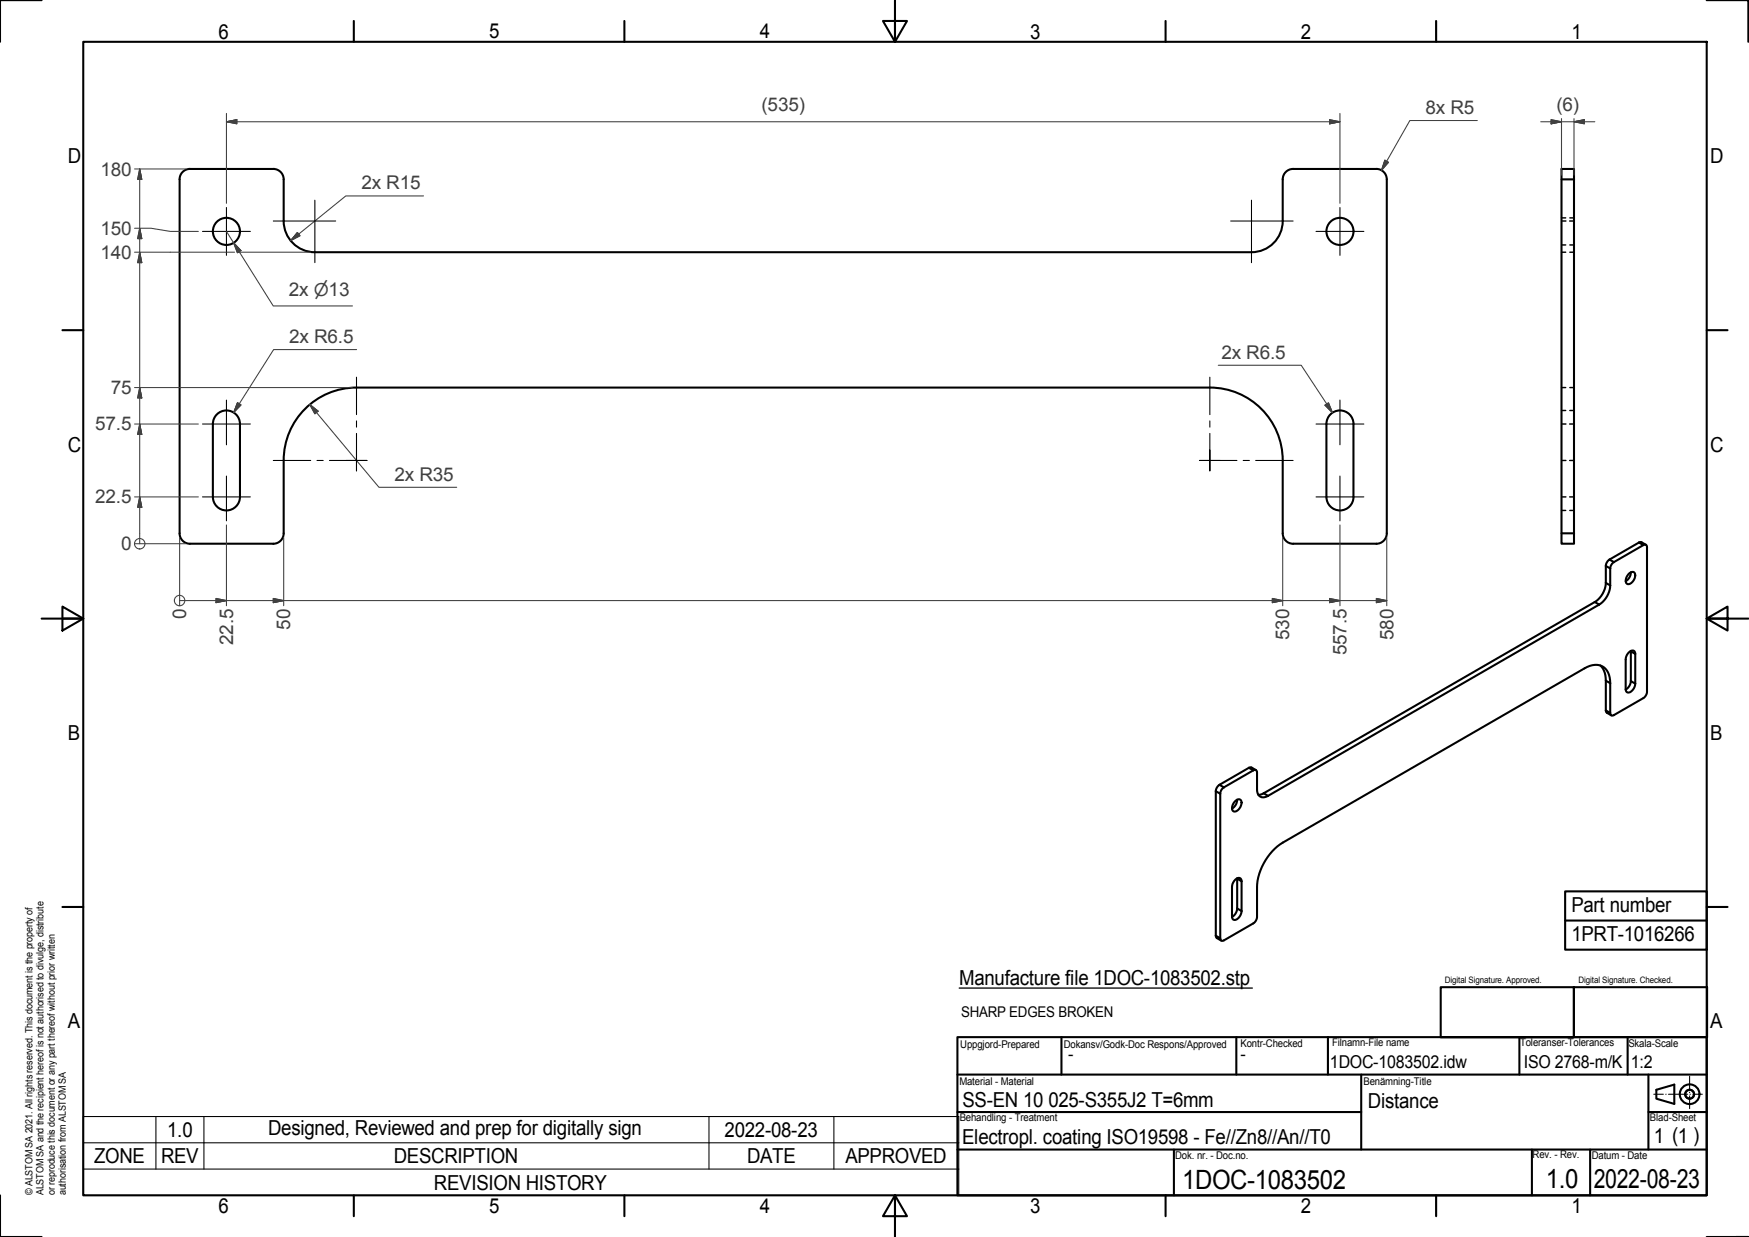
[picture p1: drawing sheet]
<svg xmlns="http://www.w3.org/2000/svg" width="420mm" height="297mm" viewBox="0 0 420 297" stroke-linecap="round" stroke-linejoin="round" font-family="sans-serif">
<!-- layer: Visible Edges(Bombardier_ISO) -->
<g fill="none" stroke="#000" stroke-width=".5">
<path d="M45.6 40.6a2.49 2.49 0 0 0-2.5 2.5v85a2.49 2.49 0 0 0 2.5 2.5h20a2.5 2.5 0 0 0 2.5-2.5v-17.5a17.5 17.5 0 0 1 17.5-17.5h205M45.6 40.6h20M65.6 40.6a2.5 2.5 0 0 1 2.5 2.5v10a7.5 7.5 0 0 0 7.5 7.5M310.6 40.6h20M310.6 40.6a2.5 2.5 0 0 0-2.5 2.5v10a7.5 7.5 0 0 1-7.5 7.5h-225M330.6 40.6a2.5 2.5 0 0 1 2.5 2.5v85a2.5 2.5 0 0 1-2.5 2.5M375.1 40.6h3v90h-3zM52.1 99.5a3.3 3.3 0 0 1 3.5-.7 3.3 3.3 0 0 1 2 3v17.5a3.3 3.3 0 0 1-3.2 3.3 3.3 3.3 0 0 1-3.3-3.3v-17.5a3.2 3.2 0 0 1 1-2.3zM290.6 93.1a17.5 17.5 0 0 1 17.5 17.5v17.5a2.5 2.5 0 0 0 2.5 2.5M319.6 99.5a3.2 3.2 0 0 1 3.5-.7 3.2 3.2 0 0 1 2 3l.1 17.5a3.3 3.3 0 0 1-3.3 3.3 3.3 3.3 0 0 1-3.3-3.3v-17.5a3.2 3.2 0 0 1 1-2.3zM310.6 130.6h20M391.3 137.8a.84 .84 0 0 1 1.1-.4 .84 .84 0 0 1 .4 1.1 2.04 2.04 0 0 1-1.8 1.8 1.39 1.39 0 0 1 0-2.2z"/>
<path d="M391.8 137.4l-.5 1.4-.8 .8M395.4 130.8l-1.1-.6h-.4l-7.5 4.3-.6 1.1v4.4a5.8 5.8 0 0 1-2.7 4.6l-79.5 45.9-1.3 .4M384.5 159.8l.6 .8 .6 1.6 .1 8.6 .2 .4 1.1 .6M391.3 156.7a.81 .81 0 0 1 .9-.5 .81 .81 0 0 1 .6 .8v7.2a1.89 1.89 0 0 1-2 2l-.3-.7v-7.2l.3-1zM391.8 156.3l-.1 7.6-.4 1-.8 .7M293.8 189.2l7.7-4.3 .3 .2 .2 .4v4.1a1.62 1.62 0 0 0 .7 1.7 1.62 1.62 0 0 0 1.9-.2l79.6-45.9a5.8 5.8 0 0 0 2.6-4.6v-4.1l.5-1.1 7.5-4.5 .6-.1 .3 .6-.1 35-.4 .8-.4 .4-7.5 4.2-.4-.2-.1-.4v-7.1a3.8 3.8 0 0 0-3.1-4.4h-1.2l-1.9 .8-72.4 41.8a13.6 13.6 0 0 0-6.2 10.7v7.2l-.3 .9-.6 .6-7.1 4.1-.6 .1-.3-.6v-34.7l.3-.9zM296.7 192.4a.83 .83 0 0 1 1.1-.4 .83 .83 0 0 1 .4 1.1 1.82 1.82 0 0 1-2 1.7 1.82 1.82 0 0 1 .5-2.4zM297.2 192l-.2 1.1-1 1.1M301.7 184.9l-1-.6-.7 .1-7 4.1-.5 .3-.4 .9v35l.2 .6 1.1 .6M296.7 211.3a.8 .8 0 0 1 .9-.5 .8 .8 0 0 1 .7 .8v7.2a1.88 1.88 0 0 1-2.1 2l-.2-.7v-7.2l.1-.6zM297.2 210.9v7.6l-.5 1-.7 .7"/>
<circle cx="54.4" cy="55.6" r="3.3"/>
<circle cx="321.9" cy="55.6" r="3.3"/>
</g>
<!-- layer: Visible Tangent Edges(Bombardier_ISO) -->
<g fill="none" stroke="#000" stroke-width=".5">
<path d="M375.3 43.1h2.7M375.3 128.1h2.7M385.8 140l1 .6M385.8 135.9l1 .6M386.7 134.4l1 .6M393.7 130.3l1.1 .6M383.1 144.6l1.1 .6M391.8 156.4l1 .6M385.8 170.6l1 .6M385.8 163.4l1 .7M391.8 163.6l1 .6M292.1 190l1 .6"/>
<path d="M293 188.5l1 .6M300 184.4l1.1 .6M303.6 190.5l1 .6M297.2 211l1.1 .6M297.2 218.2l1.1 .6M292.1 224.7l1 .6"/>
</g>
<!-- layer: Hidden Tangent Edges(Bombardier_ISO) -->
<path d="M375.3 53.1h.9M377.1 53.1h.9M375.3 101.8h.9M375.3 119.3h.9M375.3 110.6h.9M377.1 101.8h.9M377.1 119.3h.9M377.1 110.6h.9" fill="none" stroke="#000" stroke-width=".35"/>
<!-- layer: Hidden Edges(Bombardier_ISO) -->
<path d="M375.1 58.8h1M375.1 52.3h1M377.1 58.8h1M377.1 52.3h1M375.1 60.6h1M377.1 60.6h1M375.1 98.6h1M375.1 93.1h1M377.1 98.6h1M377.1 93.1h1M375.1 122.6h1M377.1 122.6h1" fill="none" stroke="#000" stroke-width=".35"/>
<!-- layer: Sketch Geometry(Bombardier_ISO) -->
<g fill="none" stroke="#000" stroke-width=".5">
<path d="M10 0h-10v10M20 10h390v277h-390zM85 5v5M150 5v5M215 0v10l2.9-5h-5.8l2.9 5v-5M280 5v5M345 5v5M410 0h10v10M15 79.3h5M410 79.3h5M10 148.5h10M15 145.7l5 2.8-5 2.9z"/>
<path d="M415 148.5h-5l5-2.8v5.7l-5-2.9h10M15 217.8h5M376 214h34v14h-34zM410 217.8h5M346.1 237.1h32v12h-32zM376 221.1h34M378.1 237.1h32v12h-32zM230 249h180v38h-180zM230 258h180M255 249v9M297 249v9M319 249v9"/>
<path d="M327 258v18M346.1 249.1h32M365 249v9M391 249v9M396 258v18M230 267h97M230 276h180M282 276v11M368 276v11M382 276v11M396 267h14M397.9 261.7l4.3-1.3v4.7l-4.3-1.3z"/>
<path d="M0 287v10h10M85 287v5M150 287v5M215 292v-5l2.9 5h-5.8l2.9-5v10M280 287v5M345 287v5M410 297h10"/>
<circle cx="405.9" cy="262.8" r="2.37"/>
<circle cx="405.9" cy="262.8" r="1.06"/>
</g>
<!-- layer: Centerline(Bombardier_ISO) -->
<path d="M405.9 258.4v3.1M397.3 262.8h2.3M400.2 262.8h.1M400.8 262.8h4.6M405.9 262.3v.1M405.9 263.2v3M406 262.8h.1M406.7 262.8h2.3" fill="none" stroke="#000" stroke-width=".25"/>
<!-- layer: Symbols(Bombardier_ISO) -->
<path d="M230.4 237.3h70.5" fill="none" stroke="#000" stroke-width=".32"/>
<path d="M20 274.4v6.3h210.3M37.5 268.1v12.6M49 268.1v12.6M170.3 268.1v12.6M200.3 268.1v12.6M230.3 274.4h-210.3v-6.3h210.3v12.6M20 280.7v6.3h210.3v-6.3" fill="none" stroke="#000" stroke-width=".25"/>
<!-- layer: Center Mark(Bombardier_ISO) -->
<g fill="none" stroke="#000" stroke-width=".25">
<path d="M48.6 55.6h11.5M54.4 49.8v11.5M65.6 53.1h15M75.6 48.1v15M295.6 53.1h15M300.6 48.1v15M316.1 55.6h11.5M321.9 49.8v11.5M54.4 96.1v10.7M85.6 90.6v9M290.6 90.6v9M321.9 96.1v10.7"/>
<path d="M48.6 101.8h11.5M48.6 119.3h11.5M54.4 114.3v10.8M65.6 110.6h9M76.1 110.6h1.5M79.1 110.6h6.5h-2.5M85.6 104.1v6.5v-2.5M85.6 113.1v-2.5v2.5M85.6 101.1v1.5M88.1 110.6h-2.5h2.5M288.1 110.6h2.5h-2.5M290.6 104.1v6.5v-2.5"/>
<path d="M290.6 113.1v-2.5v2.5M290.6 101.1v1.5M293.1 110.6h-2.5h6.5M298.6 110.6h1.5M301.6 110.6h9M316.1 119.3h11.5M316.1 101.8h11.5M321.9 114.3v10.8"/>
</g>
<!-- layer: Dimensions(Bombardier_ISO) -->
<g fill="none" stroke="#3f3f3f" stroke-width=".25">
<path d="M54.4 29.2l2.5-.5v1zM54.4 29.2h267.5M54.4 27.2v21.6M319.4 28.7l2.5 .5-2.5 .5zM321.9 27.2v21.6M332.7 38.5l.9 .5-1.7 1.9zM354.9 28.9h-16.2l-6.8 12M370.1 29.2h13M372.6 28.7l2.5 .5-2.5 .5zM375.1 28.5v13.6M378.1 29.2l2.5-.5v1zM378.1 28.5v13.6"/>
<path d="M32.3 54.8h4l4.6 .8h6.7M32.3 40.6h12.3M33.6 54.8l.5 2.5h-1zM33.6 40.6l.5 2.5h-1zM33.6 40.6v90M54.4 55.6l11.2 17.9h19.1M56.1 58.3l1.8 1.9-.9 .5zM71.4 55.8l.7 .8-2.3 1.2zM101.7 47h-18.6l-13.3 10.8M32.3 60.6h22M33.6 60.6l.5 2.5h-1zM54.5 60.6h1.9"/>
<path d="M57.1 60.6h17.5M32.3 93.1h52.3M33.6 93.1l.5 2.5h-1zM57.1 96.7l.8 .5-1.8 1.9zM74.4 97.1l2 1.6-.8 .7zM74.4 97.1l16.6 19.9h18.7M85.7 83.9h-20l-9.6 15.2M292.7 87.7h19.9l7.5 11.4M318.3 97.3l.8-.6 1 2.4zM32.3 119.3h15.3M32.3 101.8h15.3M33.6 119.3l.5 2.5h-1z"/>
<path d="M33.6 101.8l.5 2.5h-1zM32.3 130.6h12.3M43.1 129.1v16.4M54.4 126.1v19.4M68.1 129.1v16.4M308.1 129.1v16.4M321.9 126.1v19.4M333.1 129.1v16.4M43.1 144.2h290M51.9 143.7l2.5 .5-2.5 .5zM65.6 143.7l2.5 .5-2.5 .5zM305.6 143.7l2.5 .5-2.5 .5z"/>
<path d="M319.4 143.7l2.5 .5-2.5 .5zM330.6 143.7l2.5 .5-2.5 .5z"/>
<circle cx="33.6" cy="130.6" r="1.25"/>
<circle cx="43.1" cy="144.2" r="1.25"/>
</g>
<g fill="#3f3f3f" stroke="#3f3f3f" stroke-width=".25">
<path d="M51.9 144.7l2.5-.5z"/>
<path d="M51.9 143.7l2.5 .5-2.5 .5z"/>
<path d="M65.6 144.7l2.5-.5z"/>
<path d="M65.6 143.7l2.5 .5-2.5 .5z"/>
<path d="M305.6 144.7l2.5-.5z"/>
<path d="M305.6 143.7l2.5 .5-2.5 .5z"/>
<path d="M319.4 144.7l2.5-.5z"/>
<path d="M319.4 143.7l2.5 .5-2.5 .5z"/>
<path d="M330.6 144.7l2.5-.5z"/>
<path d="M330.6 143.7l2.5 .5-2.5 .5z"/>
<path d="M54.4 29.2l2.5-.5z"/>
<path d="M54.4 29.2l2.5-.5v1z"/>
<path d="M319.4 29.7l2.5-.5z"/>
<path d="M319.4 28.7l2.5 .5-2.5 .5z"/>
<path d="M74.4 97.1l2 1.6z"/>
<path d="M74.4 97.1l2 1.6-.8 .7z"/>
<path d="M71.4 55.8l-1.6 2z"/>
<path d="M71.4 55.8l.7 .8-2.3 1.2z"/>
<path d="M56.1 58.3l1.8 1.9z"/>
<path d="M56.1 58.3l1.8 1.9-.9 .5z"/>
<path d="M57.1 96.7l-1 2.4z"/>
<path d="M57.1 96.7l.8 .5-1.8 1.9z"/>
<path d="M33.6 119.3l.5 2.5z"/>
<path d="M33.6 119.3l.5 2.5h-1z"/>
<path d="M33.6 101.8l.5 2.5z"/>
<path d="M33.6 101.8l.5 2.5h-1z"/>
<path d="M33.6 93.1l.5 2.5z"/>
<path d="M33.6 93.1l.5 2.5h-1z"/>
<path d="M33.6 60.6l.5 2.5z"/>
<path d="M33.6 60.6l.5 2.5h-1z"/>
<path d="M33.6 54.8l.5 2.5z"/>
<path d="M33.6 54.8l.5 2.5h-1z"/>
<path d="M33.6 40.6l.5 2.5z"/>
<path d="M33.6 40.6l.5 2.5h-1z"/>
<path d="M318.3 97.3l1.8 1.8z"/>
<path d="M318.3 97.3l.8-.6 1 2.4z"/>
<path d="M372.6 29.7l2.5-.5z"/>
<path d="M372.6 28.7l2.5 .5-2.5 .5z"/>
<path d="M378.1 29.2l2.5-.5z"/>
<path d="M378.1 29.2l2.5-.5v1z"/>
<path d="M332.7 38.5l-.8 2.4z"/>
<path d="M332.7 38.5l.9 .5-1.7 1.9z"/>
</g>
<g font-size="6.4">
<text x="284" y="285.4">1DOC-1083502</text>
<text x="371.3" y="285.3">1.0</text>
<text x="382.9" y="285.2">2022-08-23</text>
</g>
<g font-size="5">
<text x="52.5" y="9.3">6</text>
<text x="117.5" y="9.2">5</text>
<text x="182.5" y="9.2">4</text>
<text x="247.5" y="9.3">3</text>
<text x="312.5" y="9.3">2</text>
<text x="377.5" y="9.3">1</text>
<text x="16.3" y="39.2">D</text>
<text x="410.8" y="39.2">D</text>
<text x="16.3" y="108.5">C</text>
<text x="410.8" y="108.5">C</text>
<text x="16.3" y="177.7">B</text>
<text x="410.8" y="177.7">B</text>
<text x="377.5" y="219.1">Part number</text>
<text x="377.5" y="226.1">1PRT-1016266</text>
<text x="230.4" y="236.5">Manufacture file 1DOC-1083502.stp</text>
<text x="16.3" y="246.9">A</text>
<text x="410.8" y="246.9">A</text>
<text x="231.2" y="265.9">SS-EN 10</text>
<text x="251.8" y="265.9">025-S355J2 T=6mm</text>
<text x="328.6" y="266">Distance</text>
<text x="40.2" y="273">1.0</text>
<text x="64.4" y="272.5">Designed, Reviewed and prep for digitally sign</text>
<text x="174.1" y="273">2022-08-23</text>
<text x="231.2" y="274.8">Electropl. coating ISO19598 - Fe//Zn8//An//T0</text>
<text x="397.3" y="274.5">1 (1 )</text>
<text x="22.6" y="279.3">ZONE</text>
<text x="38.7" y="279.3">REV</text>
<text x="94.6" y="279.3">DESCRIPTION</text>
<text x="179.5" y="279.3">DATE</text>
<text x="203.1" y="279.3">APPROVED</text>
<text x="104.3" y="285.6">REVISION HISTORY</text>
<text x="52.5" y="291.4">6</text>
<text x="117.5" y="291.3">5</text>
<text x="182.5" y="291.3">4</text>
<text x="247.5" y="291.4">3</text>
<text x="312.5" y="291.4">2</text>
<text x="377.5" y="291.4">1</text>
</g>
<g font-size="4.5" fill="#3f3f3f">
<text x="182.9" y="26.8">(535)</text>
<text x="342.5" y="27.4">8x R5</text>
<text x="373.9" y="26.8">(6)</text>
<text x="24.1" y="42.1">180</text>
<text x="86.8" y="45.5">2x R15</text>
<text x="24.1" y="56.4">150</text>
<text x="24.1" y="62.2">140</text>
<text x="69.4" y="71.1">2x ⌀13</text>
<text x="69.5" y="82.4">2x R6.5</text>
<text x="293.4" y="86.1">2x R6.5</text>
<text x="26.6" y="94.6">75</text>
<text x="22.9" y="103.4">57.5</text>
<text x="94.8" y="115.4">2x R35</text>
<text x="22.9" y="120.9">22.5</text>
<text x="29.1" y="132.2">0</text>
<text x="44.7" y="148.7" transform="rotate(-90 44.7 148.7)">0</text>
<text x="56" y="154.9" transform="rotate(-90 56 154.9)">22.5</text>
<text x="69.7" y="151.2" transform="rotate(-90 69.7 151.2)">50</text>
<text x="309.7" y="153.7" transform="rotate(-90 309.7 153.7)">530</text>
<text x="334.7" y="153.7" transform="rotate(-90 334.7 153.7)">580</text>
<text x="323.4" y="157.4" transform="rotate(-90 323.4 157.4)">557.5</text>
</g>
<g font-size="4.3">
<text x="256.6" y="254.5">-</text>
<text x="298" y="254.5">-</text>
<text x="319.5" y="256.5">1DOC-1083502.idw</text>
<text x="366" y="256.5">ISO 2768-m/K</text>
<text x="391.8" y="256.4">1:2</text>
</g>
<text font-size="3.5" x="230.9" y="244.3">SHARP EDGES BROKEN</text>
<g font-size="2.6">
<text x="230.7" y="251.6">Uppgjord-Prepared</text>
<text x="255.6" y="251.5">Dokansv/Godk-Doc Respons/Approved</text>
<text x="298" y="251.4">Kontr-Checked</text>
<text x="320" y="251.2">Filnamn-File name</text>
<text x="365.2" y="251.3">Toleranser-Tolerances</text>
<text x="391.2" y="251.4">Skala-Scale</text>
<text x="230.5" y="260.6">Material - Material</text>
<text x="327.6" y="260.6">Benämning-Title</text>
<text x="230.5" y="269.2">Behandling - Treatment</text>
<text x="396.4" y="269.1">Blad-Sheet</text>
<text x="282.3" y="278.4">Dok. nr. - Doc.no.</text>
<text x="368.2" y="278.2">Rev. - Rev.</text>
<text x="382.4" y="278.2">Datum - Date</text>
</g>
<g font-size="2.4">
<text x="7.8" y="287" transform="rotate(-90 7.8 287)">© ALSTOM SA 2021. All rights reserved. This document is the property of</text>
<text x="10.5" y="287" transform="rotate(-90 10.5 287)">ALSTOM SA and the recipient hereof is not authorised to divulge, distribute</text>
<text x="13.1" y="287" transform="rotate(-90 13.1 287)">or reproduce this document or any part thereof without prior written</text>
<text x="15.8" y="287" transform="rotate(-90 15.8 287)">authorisation from ALSTOM SA</text>
</g>
<g font-size="2.1">
<text x="347.1" y="236.1">Digital Signature. Approved.</text>
<text x="379.2" y="236.1">Digital Signature. Checked.</text>
</g>
</svg>
